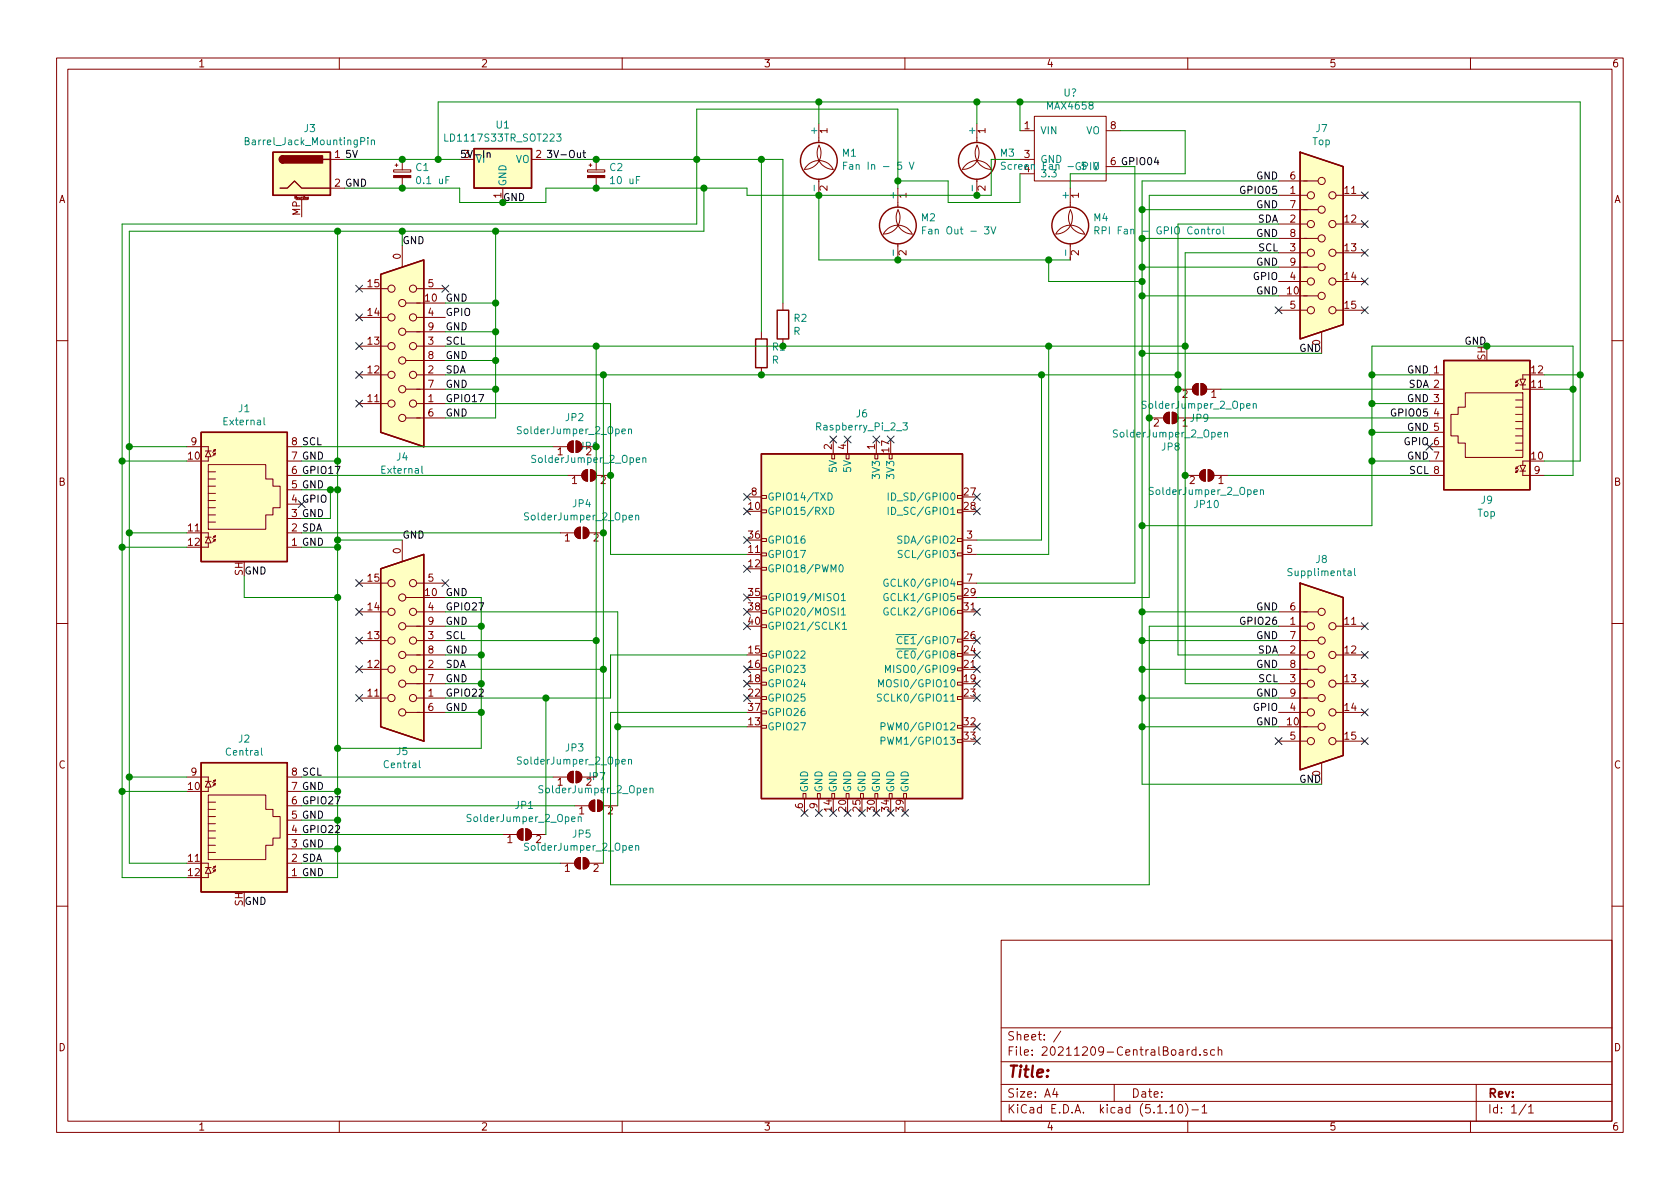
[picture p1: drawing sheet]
<svg xmlns="http://www.w3.org/2000/svg" width="297mm" height="210mm" viewBox="0 0 297 210" stroke-linecap="round" stroke-linejoin="round" font-family="sans-serif">
<g fill="none" stroke="#840000" stroke-width=".18">
<path d="M10 10.3h277v189.9h-277zM12 12.2h273v186.1h-273zM60 10.3v1.9M110 10.3v1.9M160 10.3v1.9M210 10.3v1.9M260 10.3v1.9M52.3 35.3h2.1M53.3 35.3v3M54.5 35.1l-.2-.1 .1-.1h.1v.3h-.1M58.4 28.2h2.6M58.4 33.3h2.6"/>
<path d="M69.6 30h3v.4h-3zM69.8 29.2h.6M70.1 29v.5M71.1 28.2v1.8M71.1 31.4v1.9M81.3 28.2h2.5M88.9 33.3v2.5M94 28.2h2.5M103.9 30h3v.4h-3zM104.1 29.2h.5M104.4 29v.5M105.4 28.2v1.8"/>
<path d="M105.4 31.4v1.9M144.8 25.6a2.86 2.86 0 0 1-2.6 4.3M144.8 21.8v3.4M144.8 31.7v2.8M144.8 25.7a2.9 2.9 0 0 0 2.5 4.3 2.83 2.83 0 0 0-2.5-1.6 2.83 2.83 0 0 0-2.6 1.6M158.7 37.1a2.86 2.86 0 0 1-2.5 4.3M158.7 33.3v3.3M158.8 37.1a2.9 2.9 0 0 0 2.5 4.3 2.83 2.83 0 0 0-2.6-1.6 2.83 2.83 0 0 0-2.5 1.6M172.7 25.6a2.86 2.86 0 0 1-2.5 4.3M172.7 21.8v3.4M172.7 31.7v2.8M172.8 25.7a2.9 2.9 0 0 0 2.5 4.3 2.83 2.83 0 0 0-2.6-1.6 2.83 2.83 0 0 0-2.5 1.6"/>
<path d="M180.3 23.1h2.6M180.3 30.7h2.6M182.9 20.6h12.7v11.4h-12.7zM189.2 37.1a2.86 2.86 0 0 1-2.5 4.3M189.2 33.3v3.3M189.3 37.1a2.9 2.9 0 0 0 2.5 4.3 2.83 2.83 0 0 0-2.6-1.6 2.83 2.83 0 0 0-2.5 1.6M195.6 23.1h2.5M195.6 29.5h2.5M226.1 37.1h6.9M226.1 32h6.9M226.1 34.5h5M226.1 39.6h5"/>
<path d="M236.2 34.5h5.1M236.2 39.6h5.1M63.5 56.1h5.1M63.5 51h5.1M71.1 43.4v3.8M71.8 53.6h6.9M71.8 58.7h6.9M73.7 56.1h5M73.7 51h5M134.6 58.7v1.2M138.4 53.6v1.3M138.4 59.9v1.3"/>
<path d="M158.7 43.1v2.9M189.2 43.1v2.9M226.1 52.3h6.9M226.1 47.2h6.9M226.1 42.2h6.9M226.1 44.7h5M226.1 49.8h5M226.1 54.9h5M233.7 58.7v3.8M236.2 44.7h5.1M236.2 49.8h5.1M236.2 54.9h5.1"/>
<path d="M10 60.2h2M33 79h3.8v.8M36.3 79.8h1M36.8 79.8l.5 1h-1zM37.7 79.6l.4-.1-.5 .5M38.1 79.5l-.1 .4M50.8 79h2.5M63.5 71.4h5.1M63.5 66.3h5.1M63.5 61.2h5.1M71.8 68.8h6.9M71.8 63.7h6.9"/>
<path d="M71.8 73.9h6.9M73.7 71.4h5M73.7 66.3h5M73.7 61.2h5M97.8 79h2.5M100.6 78.3l.4-.3h.3v2a1.03 1.03 0 0 1-.9-.6 1.03 1.03 0 0 1 .2-1.1zM101.9 78a1.02 1.02 0 0 1 1 1 1.02 1.02 0 0 1-1 1zM134.6 65v1.3M147.3 77.7v2.6M149.9 77.7v2.6M154.9 77.7v2.6M203.2 73.9h2.5"/>
<path d="M206 73.2l.4-.3h.4v2a1.03 1.03 0 0 1-1-.6 1.03 1.03 0 0 1 .2-1.1zM207.3 72.9a1.02 1.02 0 0 1 1 1 1.02 1.02 0 0 1-1 1zM208.3 68.8h2.5M208.3 73.9h2.5M211 68.2l.5-.3 .3-.1v2a1.03 1.03 0 0 1-.9-.5 1.03 1.03 0 0 1 .1-1.1zM212.3 67.8a1.02 1.02 0 0 1 1.1 1 1.02 1.02 0 0 1-1.1 1zM213.4 68.8h2.5M252.7 68.8h2.6M252.7 73.9h2.6M252.7 71.4h2.6M252.7 66.3h2.6M252.7 79h2.6"/>
<path d="M252.7 76.4h2.6M259.1 69.5h10.1v11.4h-10.1v-2.5h-1.3v-1.3h-1.3v-3.8h1.3v-1.3h1.3zM268 70.7h1.2M268 72h1.2M268 73.3h1.2M268 74.5h1.2M268 75.8h1.2M268 77.1h1.2M268 78.4h1.2M268 79.6h1.2M268.1 67.3l-.1 .4M268.1 67.9l-.1 .4"/>
<path d="M268.5 67.2l-.5 .5 .4-.1M268.5 67.8l-.5 .5 .4-.1M268.7 67.1h1l-.5 1zM268.7 68.1h1M269.2 68.1v.7h1.3M270.5 66.3h-1.3v.8M285 60.2h2M35.6 94.2h1.2v.8M36.3 95h1M36.8 92.3h1.3M36.8 91.1h1.3M36.8 89.8h1.3"/>
<path d="M36.8 88.5h1.3M36.8 87.2h1.3M36.8 86h1.3M36.8 95l.5 1h-1zM36.8 82.2h10.2v2.5h1.3v1.3h1.2v3.8h-1.2v1.3h-1.3v2.5h-10.2zM36.8 80.8v.7h-1.2M36.8 96v.8h-1.2M36.8 84.7h1.3M36.8 83.4h1.3M37.7 95.5l.4-.1-.5 .5M37.7 94.9l.4-.2-.5 .5M37.7 80.3l.4-.2-.5 .5"/>
<path d="M38.1 95.4l-.1 .4M38.1 94.7l-.1 .4M38.1 80.1l-.1 .4M50.8 84.1h2.5M50.8 94.2h2.5M50.8 81.5h2.5M50.8 96.8h2.5M50.8 91.7h2.5M50.8 89.1h2.5M50.8 86.6h2.5M71.1 95.5v3.8M99.1 94.2h2.5"/>
<path d="M100.3 84.1h2.6M101.8 93.6l.5-.3 .3-.1v2a1.03 1.03 0 0 1-.9-.5 1.03 1.03 0 0 1 .1-1.1zM103.1 83.4l.4-.3h.4v2a1.03 1.03 0 0 1-.9-.6 1.03 1.03 0 0 1 .1-1.1zM103.1 93.2a1.02 1.02 0 0 1 1 1 1.02 1.02 0 0 1-1 1zM104.1 94.2h2.6M104.4 83.1a1.02 1.02 0 0 1 1 1 1.02 1.02 0 0 1-1 1zM105.4 84.1h2.5M132.1 87.9h2.5M134.6 97.8h.9v.5h-.9zM134.6 95.2h.9v.6h-.9zM134.6 90.2h.9v.5h-.9zM134.6 87.6h.9v.5h-.9z"/>
<path d="M147.1 80.3h.5v.8h-.5zM149.6 80.3h.5v.8h-.5zM154.7 80.3h.5v.8h-.5zM157.2 80.3h.5v.8h-.5zM169.3 97.8h.9v.5h-.9zM169.3 95.2h.9v.6h-.9zM169.3 90.2h.9v.5h-.9zM169.3 87.6h.9v.5h-.9zM170.2 95.5h2.5M170.2 98h2.5M209.5 84.1h2.6M212.3 83.4l.5-.3h.3v2a1.03 1.03 0 0 1-.9-.6 1.03 1.03 0 0 1 .1-1.1z"/>
<path d="M213.6 83.1a1.02 1.02 0 0 1 1 1 1.02 1.02 0 0 1-1 1zM214.6 84.1h2.6M252.7 84.1h2.6M252.7 81.5h2.6M268.1 82.5l-.1 .4M268.1 83.2l-.1 .4M268.5 82.4l-.5 .5 .4-.1M268.5 83.1l-.5 .5 .4-.2M268.7 82.3h1l-.5 1zM268.7 83.3h1M269.2 83.3v.8h3.8M270.5 81.5h-1.3v.8"/>
<path d="M10 110.3h2M63.5 103.1h5.1M63.5 118.4h5.1M63.5 113.3h5.1M63.5 108.2h5.1M71.8 105.7h6.9M71.8 110.7h6.9M71.8 115.8h6.9M73.7 103.1h5M73.7 118.4h5M73.7 113.3h5M73.7 108.2h5"/>
<path d="M134.6 118.1h.9v.5h-.9zM134.6 115.6h.9v.5h-.9zM134.6 110.5h.9v.5h-.9zM134.6 107.9h.9v.6h-.9zM134.6 105.4h.9v.5h-.9zM134.6 100.3h.9v.5h-.9zM169.3 118.1h.9v.5h-.9zM169.3 115.6h.9v.5h-.9zM169.3 113h.9v.5h-.9zM169.3 107.9h.9v.6h-.9zM169.3 105.4h.9v.5h-.9zM169.3 102.9h.9v.5h-.9z"/>
<path d="M170.2 103.1h2.5M226.1 110.7h5M226.1 115.8h5M226.1 118.4h6.9M226.1 113.3h6.9M226.1 108.2h6.9M236.2 110.7h5.1M236.2 115.8h5.1M285 110.3h2M33 137.4h3.8v.8M36.3 138.2h1M36.8 138.2l.5 1h-1z"/>
<path d="M36.8 139.2v.7h-1.2M37.7 138.7l.4-.1-.5 .5M37.7 138l.4-.1-.5 .5M38.1 138.6l-.1 .3M38.1 137.9l-.1 .4M50.8 137.4h2.5M50.8 139.9h2.5M63.5 123.4h5.1M71.8 120.9h6.9M71.8 126h6.9M73.7 123.4h5M97.8 137.4h2.5"/>
<path d="M100.6 136.7l.4-.3h.3v2a1.03 1.03 0 0 1-.9-.6 1.03 1.03 0 0 1 .2-1.1zM101.9 136.4a1.02 1.02 0 0 1 1 1 1.02 1.02 0 0 1-1 1zM102.9 137.4h2.5M134.6 128.3h.9v.5h-.9zM134.6 125.7h.9v.5h-.9zM134.6 123.2h.9v.5h-.9zM134.6 120.6h.9v.6h-.9zM169.3 130.8h.9v.5h-.9zM169.3 128.3h.9v.5h-.9zM169.3 123.2h.9v.5h-.9zM169.3 120.6h.9v.6h-.9zM226.1 120.9h5"/>
<path d="M226.1 126h5M226.1 123.4h6.9M226.1 128.5h6.9M226.1 131.1h5M233.7 134.9v3.8M236.2 120.9h5.1M236.2 126h5.1M236.2 131.1h5.1M35.6 152.6h1.2v.8M36.3 153.4h1M36.8 150.7h1.3M36.8 149.5h1.3"/>
<path d="M36.8 148.2h1.3M36.8 146.9h1.3M36.8 145.7h1.3M36.8 144.4h1.3M36.8 153.4l.5 1h-1zM36.8 140.6h10.2v2.5h1.3v1.3h1.2v3.8h-1.2v1.3h-1.3v2.5h-10.2zM36.8 154.4v.8h-1.2M36.8 143.1h1.3M36.8 141.9h1.3M37.7 153.9l.4-.1-.5 .5M37.7 153.3l.4-.1-.5 .5M38.1 153.8l-.1 .4"/>
<path d="M38.1 153.2l-.1 .3M50.8 142.5h2.5M50.8 147.6h2.5M50.8 152.6h2.5M50.8 155.2h2.5M50.8 150.1h2.5M50.8 145h2.5M88.9 147.6h2.5M91.8 146.8l.7-.2v2a1.02 1.02 0 0 1-1-.7 1.02 1.02 0 0 1 .3-1.1zM93 146.6a1.02 1.02 0 0 1 1 1 1.02 1.02 0 0 1-1 1zM94 147.6h2.5M99.1 152.6h2.5"/>
<path d="M101.6 142.5h2.5M101.8 152l.5-.3 .3-.1v2.1a1.03 1.03 0 0 1-.9-.6 1.03 1.03 0 0 1 .1-1.1zM103.1 151.6a1.02 1.02 0 0 1 1 1 1.02 1.02 0 0 1-1 1.1zM104.1 152.6h2.6M104.4 141.8l.4-.3h.4v2a1.03 1.03 0 0 1-1-.6 1.03 1.03 0 0 1 .2-1.1zM105.7 141.5a1.02 1.02 0 0 1 1 1 1.02 1.02 0 0 1-1 1zM106.7 142.5h2.5M142 140.3h.5v.9h-.5zM142.2 141.2v2.6M144.5 140.3h.5v.9h-.5zM144.8 141.2v2.6M147.1 140.3h.5v.9h-.5z"/>
<path d="M149.6 140.3h.5v.9h-.5zM152.1 140.3h.6v.9h-.6zM154.7 140.3h.5v.9h-.5zM157.2 140.3h.5v.9h-.5zM159.8 140.3h.5v.9h-.5zM10 160.2h2M177 166.3h108v32h-108zM285 160.2h2M60 198.3v1.9M110 198.3v1.9M160 198.3v1.9M177 194.8h108"/>
<path d="M177 191.8h108M177 187.8h108M177 181.8h108M186.5 192.5l-.4 1h1M186.8 193v1M187.6 182.3l-1.3 2M197 191.8v3M206.8 195.8l.5-.5v1.5M206.8 196.8h.9M208.5 195.4l.1-.1a.8 .8 0 0 1 .5 .8 .8 .8 0 0 1-.5 .7 1 1 0 0 1-.1-1.4zM209.6 195.1a1.71 1.71 0 0 1 0 2.3M209.9 185.6v1"/>
<path d="M210 198.3v1.9M210.3 185.6l-.3 .1-.1 .2M210.7 196.3h1.2M211.5 185.7l-.5-.1-.3 .3 .1 .6 .2 .1 .5-.1M211.5 185.1v1.5M212.2 186.5v.1M212.5 195.8l.5-.5v1.5M212.5 196.8h.9M213.4 185.7l-.4-.1-.2 .2 .1 .2 .5 .2v.3h-.6M214.8 185.7l-.5-.1-.3 .3 .1 .6 .2 .1 .5-.1M215.4 185.7l.2-.1 .4 .1v.9M215.4 185.1v1.5"/>
<path d="M260 198.3v1.9M261 191.8v6.5M269.8 195.2l-1.2 2M270.3 195.8l.4-.5v1.5M270.3 196.8h.8"/>
<circle cx="231.8" cy="34.5" r=".63"/>
<circle cx="231.8" cy="39.6" r=".63"/>
<circle cx="233.7" cy="32" r=".63"/>
<circle cx="233.7" cy="37.1" r=".63"/>
<circle cx="235.6" cy="34.5" r=".63"/>
<circle cx="235.6" cy="39.6" r=".63"/>
<circle cx="69.2" cy="51" r=".63"/>
<circle cx="69.2" cy="56.1" r=".63"/>
<circle cx="71.1" cy="53.6" r=".63"/>
<circle cx="71.1" cy="58.7" r=".63"/>
<circle cx="73" cy="51" r=".63"/>
<circle cx="73" cy="56.1" r=".63"/>
<circle cx="231.8" cy="44.7" r=".63"/>
<circle cx="231.8" cy="49.8" r=".63"/>
<circle cx="231.8" cy="54.9" r=".63"/>
<circle cx="233.7" cy="47.2" r=".63"/>
<circle cx="233.7" cy="42.2" r=".63"/>
<circle cx="233.7" cy="52.3" r=".63"/>
<circle cx="235.6" cy="54.9" r=".63"/>
<circle cx="235.6" cy="49.8" r=".63"/>
<circle cx="235.6" cy="44.7" r=".63"/>
<circle cx="69.2" cy="61.2" r=".63"/>
<circle cx="69.2" cy="71.4" r=".63"/>
<circle cx="69.2" cy="66.3" r=".63"/>
<circle cx="71.1" cy="63.7" r=".63"/>
<circle cx="71.1" cy="73.9" r=".63"/>
<circle cx="71.1" cy="68.8" r=".63"/>
<circle cx="73" cy="61.2" r=".63"/>
<circle cx="73" cy="71.4" r=".63"/>
<circle cx="73" cy="66.3" r=".63"/>
<circle cx="69.2" cy="118.4" r=".63"/>
<circle cx="69.2" cy="113.3" r=".63"/>
<circle cx="69.2" cy="103.1" r=".63"/>
<circle cx="69.2" cy="108.2" r=".63"/>
<circle cx="71.1" cy="110.7" r=".63"/>
<circle cx="71.1" cy="115.8" r=".63"/>
<circle cx="71.1" cy="105.7" r=".63"/>
<circle cx="73" cy="113.3" r=".63"/>
<circle cx="73" cy="108.2" r=".63"/>
<circle cx="73" cy="103.1" r=".63"/>
<circle cx="73" cy="118.4" r=".63"/>
<circle cx="231.8" cy="110.7" r=".63"/>
<circle cx="231.8" cy="115.8" r=".63"/>
<circle cx="233.7" cy="113.3" r=".63"/>
<circle cx="233.7" cy="118.4" r=".63"/>
<circle cx="233.7" cy="108.2" r=".63"/>
<circle cx="235.6" cy="110.7" r=".63"/>
<circle cx="235.6" cy="115.8" r=".63"/>
<circle cx="69.2" cy="123.4" r=".63"/>
<circle cx="71.1" cy="120.9" r=".63"/>
<circle cx="71.1" cy="126" r=".63"/>
<circle cx="73" cy="123.4" r=".63"/>
<circle cx="231.8" cy="126" r=".63"/>
<circle cx="231.8" cy="120.9" r=".63"/>
<circle cx="231.8" cy="131.1" r=".63"/>
<circle cx="233.7" cy="123.4" r=".63"/>
<circle cx="233.7" cy="128.5" r=".63"/>
<circle cx="235.6" cy="126" r=".63"/>
<circle cx="235.6" cy="120.9" r=".63"/>
<circle cx="235.6" cy="131.1" r=".63"/>
</g>
<g fill="#ffffc2" stroke="#ffffc2" stroke-width=".18">
<path d="M67.3 48.5l7.6-2.5v33l-7.6-2.6z"/>
<path d="M134.6 80.3h35.6v60.9h-35.6z"/>
<path d="M255.3 63.7h15.2v22.9h-15.2z"/>
<path d="M67.3 100.6l7.6-2.6v33.1l-7.6-2.6z"/>
<path d="M229.9 103.1l7.6 2.6v27.9l-7.6 2.5z"/>
<path d="M229.9 26.9l7.6 2.6v27.9l-7.6 2.5z"/>
<path d="M83.8 26.3h10.2v7h-10.2z"/>
<path d="M35.6 76.4h15.2v22.9h-15.2z"/>
<path d="M35.6 134.9h15.2v22.8h-15.2z"/>
<path d="M48.3 26.9h10.1v7.6h-10.1z"/>
</g>
<g fill="none" stroke="#840000" stroke-width=".25">
<path d="M48.3 26.9h10.1v7.6h-10.1zM49.5 33.3h1.3l1.3-1.3 1.2 1.3h5.1M50 27.6a.63 .63 0 0 0-.6 .6 .63 .63 0 0 0 .6 .6M57.1 28.2h1.3M83.8 26.3h10.2v7h-10.2zM229.9 26.9l7.6 2.6v27.9l-7.6 2.5zM67.3 48.5l7.6-2.5v33l-7.6-2.6zM133.6 59.9h2v5.1h-2zM137.4 54.9h2v5h-2zM35.6 76.4h15.2v22.9h-15.2zM255.3 63.7h15.2v22.9h-15.2zM134.6 80.3h35.6v60.9h-35.6z"/>
<path d="M67.3 100.6l7.6-2.6v33.1l-7.6-2.6zM229.9 103.1l7.6 2.6v27.9l-7.6 2.5zM35.6 134.9h15.2v22.8h-15.2z"/>
<circle cx="144.8" cy="28.4" r="3.3"/>
<circle cx="158.7" cy="39.9" r="3.3"/>
<circle cx="172.7" cy="28.4" r="3.3"/>
<circle cx="189.2" cy="39.9" r="3.3"/>
</g>
<g fill="none" stroke="#008484" stroke-width=".18">
<path d="M43.4 24.9h.5l.1-.2-.1-.2-.5-.2v1.3h.4l.2-.1 .1-.3-.3-.3M65 24.3v.2M65 24.8v.8M65.7 24.9l.1-.1h.3l.1 .8M65.7 24.8v.8M78.6 23.7v1.3h.6M98.4 23.7h.8l-.4 .5 .3 .1v.5l-.1 .2-.6-.2M149.1 29.3h.5M149.8 28.7h-.7v1.2M160.8 28.7l.4 1.2 .4-1.2M177.7 28.7h-.4l-.2 .1v.4l.5 .2 .1 .3-.2 .2h-.5M163.1 40.7h.5"/>
<path d="M163.7 40.1h-.6v1.3M175.2 40.1l.4 1.3 .5-1.3M193.6 40.8l.6-.1 .1-.5-.2-.1h-.5v1.3M193.9 40.8l.4 .6M214.7 40.5l-.2 .1-.1 .2M215.2 40.6l.3-.1 .2 .2-.1 .6-.3 .1-.2-.3zM216.3 40.1v1.1l.2 .2M46.7 73.9v1l.2 .2M111.1 76l.2-.1h.3l.1 .8M111.1 75.9v.8M159.6 74.8h.8l-.4 .5 .4 .1v.5l-.2 .1-.6-.1M216.5 76.6l.2-.2 .3 .1v.8"/>
<path d="M216.5 76.4v.9M221.6 71.5l.2-.1h.3v.8M221.6 71.4v.8M74.6 82.4v1.1l.2 .2M112.4 91.2l.2-.1 .3 .1v.7M112.4 91.1v.8M113.7 81.1l.1-.2 .3 .1 .1 .8M113.7 80.9v.9M146.4 87.2a.64 .64 0 0 1 .7 .6 .64 .64 0 0 1-.7 .6zM146.7 89.7a.64 .64 0 0 1 .7 .6 .64 .64 0 0 1-.7 .7zM148.5 100l.1-.1a.67 .67 0 0 1 .5 .6 .67 .67 0 0 1-.5 .6l-.3-.4zM157 87.2v1.2"/>
<path d="M157 89.7v1.3M159.5 94.9l-.5-.1-.3 .2 .2 .3 .5 .3v.3l-.2 .2-.5-.1M159.5 97.4l-.5-.1-.1 .2v.3l.5 .3 .1 .3-.2 .2-.5-.1M222.9 86.7l.1-.1 .3 .1 .1 .7M222.9 86.6v.8M147.9 110.6l.6 .7M148.5 110l-.8 .8M148.8 105.3l.3-.4v1.3M148.8 107.8l.3-.3v1.3M148.8 106.2h.7M148.8 108.8h.7M148.9 110.4l.4-.4v1.3"/>
<path d="M148.9 111.3h.8M156.6 118.9v-1.3l.4 1 .4-1v1.3M157 105a.59 .59 0 0 0-.7 .6 .59 .59 0 0 0 .7 .6v-.5h-.2M157 107.6a.59 .59 0 0 0-.7 .5 .59 .59 0 0 0 .7 .6v-.5h-.2M157 102.5a.59 .59 0 0 0-.7 .6 .59 .59 0 0 0 .7 .5v-.5h-.2M158.4 114.8h1.3M158.4 112.2h1.3M159.5 115.2a.6 .6 0 0 0-.9 .4 .6 .6 0 0 0 .6 .8l.3-.1M159.5 112.7a.6 .6 0 0 0-.9 .4 .6 .6 0 0 0 .6 .7l.3-.1M238.4 101h.4l.1 .8M238.9 101.3h-.4l-.2 .2 .1 .2h.5M239.5 100.5v1.1l.2 .2"/>
<path d="M46.2 132.3v1.1l.2 .1M74.1 134.5v1.1l.2 .2M111.1 134.4l.2-.1h.3l.1 .8M111.1 134.3v.8M114.9 139.5l.2-.1h.3l.1 .8M114.9 139.4v.8M155.3 121.5v-1.3l.5 .9 .4-.9v1.3M155.8 128.5l.6-.1v-.5l-.1-.1h-.5v1.3M155.8 131l.6-.1v-.4l-.1-.2h-.5v1.3M155.8 122.8l-.5-.1-.1 .2v.4l.6 .2v.3l-.2 .2-.5-.1M102.2 144.6l.2-.2 .3 .1 .1 .8M102.2 144.4v.9"/>
<path d="M112.4 149.7l.2-.2 .3 .1v.8M112.4 149.5v.9"/>
</g>
<g fill="#840000" stroke="#840000" stroke-width=".18">
<path d="M103.1 83.4l.4-.3h.4v2a1.03 1.03 0 0 1-.9-.6 1.03 1.03 0 0 1 .1-1.1z"/>
<path d="M104.4 83.1a1.02 1.02 0 0 1 1 1 1.02 1.02 0 0 1-1 1z"/>
<path d="M100.6 78.3l.4-.3h.3v2a1.03 1.03 0 0 1-.9-.6 1.03 1.03 0 0 1 .2-1.1z"/>
<path d="M101.9 78a1.02 1.02 0 0 1 1 1 1.02 1.02 0 0 1-1 1z"/>
<path d="M104.4 141.8l.4-.3h.4v2a1.03 1.03 0 0 1-1-.6 1.03 1.03 0 0 1 .2-1.1z"/>
<path d="M105.7 141.5a1.02 1.02 0 0 1 1 1 1.02 1.02 0 0 1-1 1z"/>
<path d="M91.8 146.8l.7-.2v2a1.02 1.02 0 0 1-1-.7 1.02 1.02 0 0 1 .3-1.1z"/>
<path d="M93 146.6a1.02 1.02 0 0 1 1 1 1.02 1.02 0 0 1-1 1z"/>
<path d="M101.8 93.6l.5-.3 .3-.1v2a1.03 1.03 0 0 1-.9-.5 1.03 1.03 0 0 1 .1-1.1z"/>
<path d="M103.1 93.2a1.02 1.02 0 0 1 1 1 1.02 1.02 0 0 1-1 1z"/>
<path d="M100.6 136.7l.4-.3h.3v2a1.03 1.03 0 0 1-.9-.6 1.03 1.03 0 0 1 .2-1.1z"/>
<path d="M101.9 136.4a1.02 1.02 0 0 1 1 1 1.02 1.02 0 0 1-1 1z"/>
<path d="M207.3 72.9a1.02 1.02 0 0 1 1 1 1.02 1.02 0 0 1-1 1z"/>
<path d="M206 73.2l.4-.3h.4v2a1.03 1.03 0 0 1-1-.6 1.03 1.03 0 0 1 .2-1.1z"/>
<path d="M101.8 152l.5-.3 .3-.1v2.1a1.03 1.03 0 0 1-.9-.6 1.03 1.03 0 0 1 .1-1.1z"/>
<path d="M103.1 151.6a1.02 1.02 0 0 1 1 1 1.02 1.02 0 0 1-1 1.1z"/>
<path d="M213.6 83.1a1.02 1.02 0 0 1 1 1 1.02 1.02 0 0 1-1 1z"/>
<path d="M212.3 83.4l.5-.3h.3v2a1.03 1.03 0 0 1-.9-.6 1.03 1.03 0 0 1 .1-1.1z"/>
<path d="M212.3 67.8a1.02 1.02 0 0 1 1.1 1 1.02 1.02 0 0 1-1.1 1z"/>
<path d="M211 68.2l.5-.3 .3-.1v2a1.03 1.03 0 0 1-.9-.5 1.03 1.03 0 0 1 .1-1.1z"/>
<path d="M103.9 31h3v.4h-3z"/>
<path d="M69.6 31h3v.4h-3z"/>
</g>
<g fill="#840000" stroke="#840000" stroke-width=".25">
<path d="M49.6 27.7l.4-.1v1.2a.64 .64 0 0 1-.6-.4 .64 .64 0 0 1 .2-.7z"/>
<path d="M50 27.6h7v1.2h-7z"/>
</g>
<g fill="none" stroke="#008400" stroke-width=".18">
<path d="M144.8 18v3.8M172.7 18v3.8M180.3 18v5.1M61 28.2h20.3M77.5 28.2v-10.2h201.9v63.5h-6.4M96.5 28.2h41.9v25.4M124.5 33.3v7.6h-101.6v111.7h10.1M134.6 28.2v30.5M144.8 34.5v11.5h44.4M158.7 33.3v-14h-35.5v20.3h-101.6v115.6h11.4M180.3 30.7v5.1h-12.7v-3.8h-8.9M180.3 28.2h-5v6.3h-43.2v-1.2h-35.6v2.5h-15.2v-2.5h-20.3"/>
<path d="M198.1 23.1h11.4v7.6h-20.3v2.6M200.7 29.5v73.6h-28M201.9 37.1h24.2M226.1 34.5h-22.9v71.2h-30.5M226.1 39.6h-17.8v76.2h17.8M226.1 32h-24.2v106.7h31.8M59.7 40.9v114.3h-6.4M71.1 40.9v2.5M78.7 58.7h8.9M78.7 53.6h8.9M87.6 40.9v33h-8.9M185.4 46v3.8h16.5"/>
<path d="M201.9 52.3h24.2M201.9 47.2h24.2M201.9 42.2h24.2M226.1 44.7h-16.6v76.2h16.6M22.9 79h10.1M53.3 79h44.5M78.7 68.8h8.9M78.7 63.7h8.9M78.7 61.2h130.8M78.7 66.3h129.6M78.7 71.4h29.2v26.6h24.2M105.4 61.2v76.2"/>
<path d="M106.7 66.3v86.3M184.1 66.3v29.2h-11.4M185.4 61.2v36.8h-12.7M201.9 62.5h31.8M210.8 73.9h41.9M215.9 68.8h36.8M242.6 66.3h10.1M242.6 71.4h10.1M242.6 76.4h10.1M273 68.8h5.1M273 66.3h6.4M21.6 81.5h11.4"/>
<path d="M21.6 96.8h11.4M22.9 94.2h10.1M53.3 81.5h6.4M53.3 96.8h6.4M53.3 86.6h6.4M53.3 84.1h47M53.3 94.2h45.8M58.4 86.6v5.1h-5.1M59.7 95.5h11.4M217.2 84.1h35.5M242.6 81.5h10.1M273 84.1h5.1v-22.9h-35.5v31.8h-40.7"/>
<path d="M43.2 101.8v3.9h16.5M78.7 105.7h6.4v26.6h-25.4M78.7 110.7h6.4M78.7 115.8h6.4M78.7 118.4h28M78.7 113.3h26.7M78.7 108.2h30.5v34.3M132.1 115.8h-24.2v7.6h-29.2M201.9 118.4h24.2M201.9 113.3h24.2M201.9 108.2h24.2M226.1 110.7h-22.9v45.8h-95.3v-30.5h24.2"/>
<path d="M21.6 139.9h11.4M22.9 137.4h10.1M53.3 139.9h6.4M53.3 137.4h44.5M78.7 120.9h6.4M78.7 126h6.4M96.5 123.4v24.2M109.2 128.5h22.9M201.9 128.5h24.2M201.9 123.4h24.2M53.3 150.1h6.4M53.3 145h6.4"/>
<path d="M53.3 147.6h35.6M53.3 142.5h48.3M53.3 152.6h45.8"/>
</g>
<path d="M85.5 26.6v1.3M86.1 27.1l.2-.1 .3 .1 .1 .8M103 27h.5M103.2 26.6v1.1l.3 .2" fill="none" stroke="#000" stroke-width=".18"/>
<g fill="#008400" stroke="#008400" stroke-width=".25">
<circle cx="208.3" cy="66.3" r=".51"/>
<circle cx="184.2" cy="66.3" r=".51"/>
<circle cx="108" cy="84.1" r=".51"/>
<circle cx="158.8" cy="32" r=".51"/>
<circle cx="109.2" cy="128.5" r=".51"/>
<circle cx="134.6" cy="28.2" r=".51"/>
<circle cx="172.7" cy="34.5" r=".51"/>
<circle cx="96.5" cy="123.4" r=".51"/>
<circle cx="185.4" cy="61.2" r=".51"/>
<circle cx="203.2" cy="73.9" r=".51"/>
<circle cx="180.3" cy="18" r=".51"/>
<circle cx="21.6" cy="81.5" r=".51"/>
<circle cx="59.7" cy="105.7" r=".51"/>
<circle cx="22.9" cy="137.4" r=".51"/>
<circle cx="59.7" cy="139.9" r=".51"/>
<circle cx="59.7" cy="145" r=".51"/>
<circle cx="22.9" cy="94.2" r=".51"/>
<circle cx="59.7" cy="150.1" r=".51"/>
<circle cx="22.9" cy="79" r=".51"/>
<circle cx="59.7" cy="132.3" r=".51"/>
<circle cx="124.5" cy="33.3" r=".51"/>
<circle cx="85.1" cy="126" r=".51"/>
<circle cx="85.1" cy="120.9" r=".51"/>
<circle cx="71.1" cy="40.9" r=".51"/>
<circle cx="85.1" cy="115.8" r=".51"/>
<circle cx="85.1" cy="110.7" r=".51"/>
<circle cx="123.2" cy="28.2" r=".51"/>
<circle cx="185.4" cy="46" r=".51"/>
<circle cx="201.9" cy="37.1" r=".51"/>
<circle cx="158.8" cy="46" r=".51"/>
<circle cx="21.6" cy="139.9" r=".51"/>
<circle cx="201.9" cy="47.2" r=".51"/>
<circle cx="144.8" cy="18" r=".51"/>
<circle cx="201.9" cy="49.8" r=".51"/>
<circle cx="87.6" cy="68.8" r=".51"/>
<circle cx="105.4" cy="61.2" r=".51"/>
<circle cx="209.6" cy="61.2" r=".51"/>
<circle cx="106.7" cy="66.3" r=".51"/>
<circle cx="134.6" cy="66.3" r=".51"/>
<circle cx="209.6" cy="84.1" r=".51"/>
<circle cx="208.3" cy="68.8" r=".51"/>
<circle cx="87.6" cy="40.9" r=".51"/>
<circle cx="87.6" cy="53.6" r=".51"/>
<circle cx="87.6" cy="58.7" r=".51"/>
<circle cx="87.6" cy="63.7" r=".51"/>
<circle cx="201.9" cy="42.2" r=".51"/>
<circle cx="106.7" cy="94.2" r=".51"/>
<circle cx="59.7" cy="40.9" r=".51"/>
<circle cx="59.7" cy="81.5" r=".51"/>
<circle cx="105.4" cy="113.3" r=".51"/>
<circle cx="58.4" cy="86.6" r=".51"/>
<circle cx="59.7" cy="86.6" r=".51"/>
<circle cx="106.7" cy="118.4" r=".51"/>
<circle cx="59.7" cy="96.8" r=".51"/>
<circle cx="59.7" cy="95.5" r=".51"/>
<circle cx="21.6" cy="96.8" r=".51"/>
<circle cx="144.8" cy="34.5" r=".51"/>
<circle cx="201.9" cy="52.3" r=".51"/>
<circle cx="105.4" cy="33.3" r=".51"/>
<circle cx="201.9" cy="62.5" r=".51"/>
<circle cx="172.7" cy="18" r=".51"/>
<circle cx="105.4" cy="28.2" r=".51"/>
<circle cx="201.9" cy="108.2" r=".51"/>
<circle cx="201.9" cy="113.3" r=".51"/>
<circle cx="201.9" cy="118.4" r=".51"/>
<circle cx="201.9" cy="123.4" r=".51"/>
<circle cx="77.5" cy="28.2" r=".51"/>
<circle cx="201.9" cy="128.5" r=".51"/>
<circle cx="201.9" cy="93" r=".51"/>
<circle cx="88.9" cy="35.8" r=".51"/>
<circle cx="279.4" cy="66.3" r=".51"/>
<circle cx="278.1" cy="68.8" r=".51"/>
<circle cx="262.9" cy="61.2" r=".51"/>
<circle cx="71.1" cy="28.2" r=".51"/>
<circle cx="242.6" cy="81.5" r=".51"/>
<circle cx="242.6" cy="76.4" r=".51"/>
<circle cx="71.1" cy="33.3" r=".51"/>
<circle cx="242.6" cy="71.4" r=".51"/>
<circle cx="242.6" cy="66.3" r=".51"/>
</g>
<g fill="none" stroke="#000084" stroke-width=".18">
<path d="M240.7 33.9l1.2 1.2M240.7 39l1.2 1.2M241.9 33.9l-1.2 1.2M241.9 39l-1.2 1.2M62.9 55.5l1.2 1.2M62.9 50.4l1.2 1.3M64.1 55.5l-1.2 1.2M64.1 50.4l-1.2 1.3M78.1 50.4l1.2 1.3M79.3 50.4l-1.2 1.3M225.5 54.2l1.2 1.3M226.7 54.2l-1.2 1.3"/>
<path d="M240.7 49.2l1.2 1.2M240.7 54.2l1.2 1.3M240.7 44.1l1.2 1.2M241.9 54.2l-1.2 1.3M241.9 49.2l-1.2 1.2M241.9 44.1l-1.2 1.2M62.9 70.8l1.2 1.2M62.9 65.7l1.2 1.2M62.9 60.6l1.2 1.2M64.1 70.8l-1.2 1.2M64.1 65.7l-1.2 1.2M64.1 60.6l-1.2 1.2"/>
<path d="M146.7 77.1l1.2 1.2M147.9 77.1l-1.2 1.2M149.3 77.1l1.2 1.2M150.5 77.1l-1.2 1.2M154.3 77.1l1.2 1.2M155.5 77.1l-1.2 1.2M156.9 77.1l1.2 1.2M158.1 77.1l-1.2 1.2M252.1 78.4l1.2 1.2M253.3 78.4l-1.2 1.2M52.7 88.5l1.2 1.3M53.9 88.5l-1.2 1.3"/>
<path d="M131.5 100l1.2 1.2M131.5 94.9l1.2 1.2M131.5 89.8l1.2 1.2M131.5 87.3l1.2 1.2M132.7 100l-1.2 1.2M132.7 94.9l-1.2 1.2M132.7 89.8l-1.2 1.2M132.7 87.3l-1.2 1.2M172.1 89.8l1.2 1.2M172.1 87.3l1.2 1.2M173.3 89.8l-1.2 1.2M173.3 87.3l-1.2 1.2"/>
<path d="M62.9 112.7l1.2 1.2M62.9 107.6l1.2 1.2M62.9 102.5l1.2 1.2M62.9 117.7l1.2 1.3M64.1 112.7l-1.2 1.2M64.1 107.6l-1.2 1.2M64.1 102.5l-1.2 1.2M64.1 117.7l-1.2 1.3M78.1 102.5l1.2 1.2M79.3 102.5l-1.2 1.2M131.5 117.7l1.2 1.3M131.5 110.1l1.2 1.2"/>
<path d="M131.5 107.6l1.2 1.2M131.5 105l1.2 1.3M132.7 117.7l-1.2 1.3M132.7 110.1l-1.2 1.2M132.7 107.6l-1.2 1.2M132.7 105l-1.2 1.3M172.1 117.7l1.2 1.3M172.1 115.2l1.2 1.2M172.1 112.7l1.2 1.2M172.1 107.6l1.2 1.2M173.3 117.7l-1.2 1.3M173.3 115.2l-1.2 1.2"/>
<path d="M173.3 112.7l-1.2 1.2M173.3 107.6l-1.2 1.2M240.7 110.1l1.2 1.2M240.7 115.2l1.2 1.2M241.9 110.1l-1.2 1.2M241.9 115.2l-1.2 1.2M62.9 122.8l1.2 1.2M64.1 122.8l-1.2 1.2M131.5 120.3l1.2 1.2M131.5 122.8l1.2 1.2M132.7 120.3l-1.2 1.2M132.7 122.8l-1.2 1.2"/>
<path d="M172.1 130.4l1.2 1.3M172.1 127.9l1.2 1.2M172.1 122.8l1.2 1.2M172.1 120.3l1.2 1.2M173.3 130.4l-1.2 1.3M173.3 127.9l-1.2 1.2M173.3 122.8l-1.2 1.2M173.3 120.3l-1.2 1.2M225.5 130.4l1.2 1.3M226.7 130.4l-1.2 1.3M240.7 120.3l1.2 1.2M240.7 130.4l1.2 1.3"/>
<path d="M240.7 125.4l1.2 1.2M241.9 120.3l-1.2 1.2M241.9 130.4l-1.2 1.3M241.9 125.4l-1.2 1.2M141.6 143.1l1.2 1.3M142.8 143.1l-1.2 1.3M144.2 143.1l1.2 1.3M145.4 143.1l-1.2 1.3M146.7 143.1l1.2 1.3M147.9 143.1l-1.2 1.3M149.3 143.1l1.2 1.3M150.5 143.1l-1.2 1.3"/>
<path d="M151.8 143.1l1.2 1.3M153 143.1l-1.2 1.3M154.3 143.1l1.2 1.3M155.5 143.1l-1.2 1.3M156.9 143.1l1.2 1.3M158.1 143.1l-1.2 1.3M159.4 143.1l1.2 1.3M160.6 143.1l-1.2 1.3"/>
</g>
<text font-size="2.8" fill="#840000" x="178" y="190.5">Title:</text>
<g font-size="2.1" fill="#840000">
<text x="178" y="184">Sheet: /</text>
<text x="178" y="186.7">File: 20211209-CentralBoard.sch</text>
<text x="178" y="196.9">KiCad E.D.A. kicad (5.1.10)-1</text>
<text x="178" y="194.1">Size: A4</text>
<text x="200" y="194.1">Date:</text>
<text x="263" y="194.1">Rev:</text>
<text x="263" y="196.9">Id: 1/1</text>
</g>
<g font-size="1.8" fill="#840000">
<text x="35" y="11.9">1</text>
<text x="85" y="11.9">2</text>
<text x="135" y="11.9">3</text>
<text x="185" y="11.9">4</text>
<text x="235" y="11.9">5</text>
<text x="285" y="11.9">6</text>
<text x="146.3" y="23.6" transform="rotate(-90 146.3 23.6)">1</text>
<text x="174.2" y="23.6" transform="rotate(-90 174.2 23.6)">1</text>
<text x="181.1" y="22.9">1</text>
<text x="196.4" y="22.9">8</text>
<text x="59.2" y="27.9">1</text>
<text x="94.8" y="27.9">2</text>
<text x="181.1" y="27.9">3</text>
<text x="10.4" y="35.9">A</text>
<text x="88.6" y="35" transform="rotate(-90 88.6 35)">1</text>
<text x="146.3" y="33.8" transform="rotate(-90 146.3 33.8)">2</text>
<text x="160.3" y="35" transform="rotate(-90 160.3 35)">1</text>
<text x="174.2" y="33.8" transform="rotate(-90 174.2 33.8)">2</text>
<text x="190.8" y="35" transform="rotate(-90 190.8 35)">1</text>
<text x="228.1" y="34.3">1</text>
<text x="228.1" y="31.7">6</text>
<text x="237.8" y="34.3">11</text>
<text x="285.4" y="35.9">A</text>
<text x="53.1" y="38.1" transform="rotate(-90 53.1 38.1)">MP</text>
<text x="228.1" y="39.4">2</text>
<text x="228.1" y="36.8">7</text>
<text x="228.1" y="41.9">8</text>
<text x="237.8" y="39.4">12</text>
<text x="70.9" y="45.8" transform="rotate(-90 70.9 45.8)">0</text>
<text x="160.3" y="45.2" transform="rotate(-90 160.3 45.2)">2</text>
<text x="190.8" y="45.2" transform="rotate(-90 190.8 45.2)">2</text>
<text x="228.1" y="44.4">3</text>
<text x="228.1" y="47">9</text>
<text x="237.8" y="44.4">13</text>
<text x="65.1" y="50.8">15</text>
<text x="75.2" y="53.3">10</text>
<text x="75.7" y="50.8">5</text>
<text x="227.6" y="52.1">10</text>
<text x="228.1" y="49.5">4</text>
<text x="237.8" y="49.5">14</text>
<text x="65.1" y="55.9">14</text>
<text x="75.7" y="55.9">4</text>
<text x="75.7" y="58.4">9</text>
<text x="228.1" y="54.6">5</text>
<text x="237.8" y="54.6">15</text>
<text x="65.1" y="61">13</text>
<text x="75.7" y="61">3</text>
<text x="75.7" y="63.5">8</text>
<text x="233.4" y="61.1" transform="rotate(-90 233.4 61.1)">0</text>
<text x="262.6" y="63.7" transform="rotate(-90 262.6 63.7)">SH</text>
<text x="65.1" y="71.1">11</text>
<text x="65.1" y="66">12</text>
<text x="75.7" y="71.1">1</text>
<text x="75.7" y="66">2</text>
<text x="75.7" y="68.6">7</text>
<text x="209.1" y="70.4">2</text>
<text x="214.1" y="70.4">1</text>
<text x="270.8" y="68.6">11</text>
<text x="270.8" y="66">12</text>
<text x="75.7" y="73.7">6</text>
<text x="204" y="75.4">2</text>
<text x="209.1" y="75.4">1</text>
<text x="253.5" y="73.7">4</text>
<text x="33.3" y="81.3">10</text>
<text x="33.8" y="78.7">9</text>
<text x="98.6" y="80.5">1</text>
<text x="103.7" y="80.5">2</text>
<text x="147.1" y="79.5" transform="rotate(-90 147.1 79.5)">2</text>
<text x="149.6" y="79.5" transform="rotate(-90 149.6 79.5)">4</text>
<text x="154.7" y="79.5" transform="rotate(-90 154.7 79.5)">1</text>
<text x="157.2" y="80" transform="rotate(-90 157.2 80)">17</text>
<text x="270.8" y="81.3">10</text>
<text x="271.3" y="83.8">9</text>
<text x="10.4" y="85.9">B</text>
<text x="101.1" y="85.6">1</text>
<text x="106.2" y="85.6">2</text>
<text x="132.9" y="87.6">8</text>
<text x="170.5" y="87.6">27</text>
<text x="210.3" y="85.6">2</text>
<text x="215.4" y="85.6">1</text>
<text x="285.4" y="85.9">B</text>
<text x="33.3" y="94">11</text>
<text x="99.8" y="95.8">1</text>
<text x="104.9" y="95.8">2</text>
<text x="132.4" y="90.2">10</text>
<text x="132.4" y="95.2">36</text>
<text x="170.5" y="90.2">28</text>
<text x="171" y="95.2">3</text>
<text x="33.3" y="96.5">12</text>
<text x="42.9" y="101.8" transform="rotate(-90 42.9 101.8)">SH</text>
<text x="70.9" y="97.9" transform="rotate(-90 70.9 97.9)">0</text>
<text x="132.4" y="97.8">11</text>
<text x="132.4" y="100.3">12</text>
<text x="171" y="97.8">5</text>
<text x="65.1" y="107.9">14</text>
<text x="65.1" y="102.9">15</text>
<text x="75.2" y="105.4">10</text>
<text x="75.7" y="107.9">4</text>
<text x="75.7" y="102.9">5</text>
<text x="132.4" y="105.4">35</text>
<text x="132.4" y="107.9">38</text>
<text x="170.5" y="105.4">29</text>
<text x="170.5" y="107.9">31</text>
<text x="171" y="102.9">7</text>
<text x="228.1" y="107.9">6</text>
<text x="65.1" y="113">13</text>
<text x="75.7" y="113">3</text>
<text x="75.7" y="110.5">9</text>
<text x="132.4" y="110.5">40</text>
<text x="170.5" y="113">26</text>
<text x="228.1" y="110.5">1</text>
<text x="228.1" y="113">7</text>
<text x="237.8" y="110.5">11</text>
<text x="65.1" y="118.1">12</text>
<text x="75.7" y="118.1">2</text>
<text x="75.7" y="115.6">8</text>
<text x="132.4" y="115.6">15</text>
<text x="132.4" y="118.1">16</text>
<text x="170.5" y="118.1">21</text>
<text x="170.5" y="115.6">24</text>
<text x="228.1" y="115.6">2</text>
<text x="228.1" y="118.1">8</text>
<text x="237.8" y="115.6">12</text>
<text x="65.1" y="123.2">11</text>
<text x="75.7" y="123.2">1</text>
<text x="75.7" y="125.7">6</text>
<text x="75.7" y="120.6">7</text>
<text x="132.4" y="120.6">18</text>
<text x="132.4" y="123.2">22</text>
<text x="132.4" y="125.7">37</text>
<text x="170.5" y="120.6">19</text>
<text x="170.5" y="123.2">23</text>
<text x="228.1" y="120.6">3</text>
<text x="228.1" y="125.7">4</text>
<text x="228.1" y="123.2">9</text>
<text x="237.8" y="120.6">13</text>
<text x="237.8" y="125.7">14</text>
<text x="132.4" y="128.3">13</text>
<text x="170.5" y="128.3">32</text>
<text x="170.5" y="130.8">33</text>
<text x="227.6" y="128.3">10</text>
<text x="228.1" y="130.8">5</text>
<text x="237.8" y="130.8">15</text>
<text x="10.4" y="135.9">C</text>
<text x="33.8" y="137.2">9</text>
<text x="233.4" y="137.3" transform="rotate(-90 233.4 137.3)">0</text>
<text x="285.4" y="135.9">C</text>
<text x="33.3" y="139.7">10</text>
<text x="98.6" y="138.9">1</text>
<text x="103.7" y="138.9">2</text>
<text x="142" y="143" transform="rotate(-90 142 143)">6</text>
<text x="144.5" y="143" transform="rotate(-90 144.5 143)">9</text>
<text x="147.1" y="143.5" transform="rotate(-90 147.1 143.5)">14</text>
<text x="149.6" y="143.5" transform="rotate(-90 149.6 143.5)">20</text>
<text x="152.1" y="143.5" transform="rotate(-90 152.1 143.5)">25</text>
<text x="154.7" y="143.5" transform="rotate(-90 154.7 143.5)">30</text>
<text x="157.2" y="143.5" transform="rotate(-90 157.2 143.5)">34</text>
<text x="159.8" y="143.5" transform="rotate(-90 159.8 143.5)">39</text>
<text x="89.7" y="149.1">1</text>
<text x="94.8" y="149.1">2</text>
<text x="102.4" y="144">1</text>
<text x="107.5" y="144">2</text>
<text x="33.3" y="152.4">11</text>
<text x="33.3" y="154.9">12</text>
<text x="99.8" y="154.2">1</text>
<text x="104.9" y="154.2">2</text>
<text x="42.9" y="160.2" transform="rotate(-90 42.9 160.2)">SH</text>
<text x="10.4" y="185.9">D</text>
<text x="285.4" y="185.9">D</text>
<text x="35" y="199.9">1</text>
<text x="85" y="199.9">2</text>
<text x="135" y="199.9">3</text>
<text x="185" y="199.9">4</text>
<text x="235" y="199.9">5</text>
<text x="285" y="199.9">6</text>
</g>
<g font-size="1.8" fill="#008484">
<text x="188.1" y="17.1">U?</text>
<text x="53.8" y="23.4">J3</text>
<text x="87.8" y="22.7">U1</text>
<text x="144.5" y="23.6" transform="rotate(-90 144.5 23.6)">+</text>
<text x="172.5" y="23.6" transform="rotate(-90 172.5 23.6)">+</text>
<text x="183.9" y="23.7">VIN</text>
<text x="185.3" y="19.4">MAX4658</text>
<text x="192" y="23.7">VO</text>
<text x="232.7" y="23.4">J7</text>
<text x="43.9" y="25.7">Barrel_Jack_MountingPin</text>
<text x="79.2" y="25">LD1117S33TR_SOT223</text>
<text x="91.2" y="28.8">VO</text>
<text x="149" y="27.7">M1</text>
<text x="176.9" y="27.7">M3</text>
<text x="183.9" y="28.8">GND</text>
<text x="232.1" y="25.7">Top</text>
<text x="73.6" y="30.2">C1</text>
<text x="74" y="32.6">0.1 uF</text>
<text x="89.5" y="33" transform="rotate(-90 89.5 33)">GND</text>
<text x="107.8" y="30.2">C2</text>
<text x="108.2" y="32.6">10 uF</text>
<text x="144.5" y="33.5" transform="rotate(-90 144.5 33.5)">-</text>
<text x="150.6" y="30">Fan In - 5 V</text>
<text x="158.5" y="35" transform="rotate(-90 158.5 35)">+</text>
<text x="172.5" y="33.5" transform="rotate(-90 172.5 33.5)">-</text>
<text x="178.7" y="30">Screen Fan - 5 V</text>
<text x="181.1" y="30.5">4</text>
<text x="183.9" y="31.4">3.3</text>
<text x="189" y="35" transform="rotate(-90 189 35)">+</text>
<text x="190.1" y="30.1">GPIO</text>
<text x="162.9" y="39.1">M2</text>
<text x="164.3" y="41.4">Fan Out - 3V</text>
<text x="193.4" y="39.1">M4</text>
<text x="195.3" y="41.4">RPI Fan - GPIO Control</text>
<text x="158.5" y="45" transform="rotate(-90 158.5 45)">-</text>
<text x="189" y="45" transform="rotate(-90 189 45)">-</text>
<text x="140.3" y="59.2">R</text>
<text x="140.4" y="56.9">R2</text>
<text x="136.5" y="64.3">R</text>
<text x="39.7" y="75.2">External</text>
<text x="42.2" y="72.9">J1</text>
<text x="91.9" y="76.8">SolderJumper_2_Open</text>
<text x="100" y="74.5">JP2</text>
<text x="144.7" y="76.1">Raspberry_Pi_2_3</text>
<text x="151.4" y="73.8">J6</text>
<text x="197.3" y="77.4">SolderJumper_2_Open</text>
<text x="202.4" y="72.3">SolderJumper_2_Open</text>
<text x="210.5" y="74.6">JP9</text>
<text x="67.6" y="83.8">External</text>
<text x="70.2" y="81.5">J4</text>
<text x="94.5" y="81.9">SolderJumper_2_Open</text>
<text x="148" y="83.4" transform="rotate(-90 148 83.4)">5V</text>
<text x="150.5" y="83.4" transform="rotate(-90 150.5 83.4)">5V</text>
<text x="205.4" y="79.7">JP8</text>
<text x="101.3" y="89.7">JP4</text>
<text x="135.6" y="88.5">GPIO14/TXD</text>
<text x="155.6" y="84.4" transform="rotate(-90 155.6 84.4)">3V3</text>
<text x="158.1" y="88.5">ID_SD/GPIO0</text>
<text x="158.1" y="84.4" transform="rotate(-90 158.1 84.4)">3V3</text>
<text x="203.7" y="87.5">SolderJumper_2_Open</text>
<text x="211.3" y="89.8">JP10</text>
<text x="261.9" y="89.1">J9</text>
<text x="93.2" y="92">SolderJumper_2_Open</text>
<text x="135.6" y="91.1">GPIO15/RXD</text>
<text x="158.1" y="91.1">ID_SC/GPIO1</text>
<text x="261.2" y="91.4">Top</text>
<text x="135.6" y="98.7">GPIO17</text>
<text x="135.6" y="101.2">GPIO18/PWM0</text>
<text x="135.6" y="96.1">GPIO16</text>
<text x="159.5" y="96.1">SDA/GPIO2</text>
<text x="159.7" y="98.7">SCL/GPIO3</text>
<text x="228.1" y="101.9">Supplimental</text>
<text x="232.7" y="99.6">J8</text>
<text x="135.6" y="106.3">GPIO19/MISO1</text>
<text x="157.3" y="106.3">GCLK1/GPIO5</text>
<text x="157.3" y="103.8">GCLK0/GPIO4</text>
<text x="135.6" y="108.8">GPIO20/MOSI1</text>
<text x="135.6" y="111.4">GPIO21/SCLK1</text>
<text x="157.3" y="108.8">GCLK2/GPIO6</text>
<text x="159.8" y="113.9">CE1/GPIO7</text>
<text x="135.6" y="116.5">GPIO22</text>
<text x="135.6" y="119">GPIO23</text>
<text x="157.8" y="119">MISO0/GPIO9</text>
<text x="159.8" y="116.5">CE0/GPIO8</text>
<text x="135.6" y="121.5">GPIO24</text>
<text x="135.6" y="124.1">GPIO25</text>
<text x="156.5" y="124.1">SCLK0/GPIO11</text>
<text x="156.8" y="121.5">MOSI0/GPIO10</text>
<text x="42.2" y="131.3">J2</text>
<text x="135.6" y="129.2">GPIO27</text>
<text x="135.6" y="126.6">GPIO26</text>
<text x="157" y="129.2">PWM0/GPIO12</text>
<text x="157" y="131.7">PWM1/GPIO13</text>
<text x="40.1" y="133.6">Central</text>
<text x="68" y="135.8">Central</text>
<text x="70.2" y="133.5">J5</text>
<text x="91.9" y="135.2">SolderJumper_2_Open</text>
<text x="100" y="132.9">JP3</text>
<text x="103.8" y="138">JP7</text>
<text x="91.1" y="143">JP1</text>
<text x="95.7" y="140.3">SolderJumper_2_Open</text>
<text x="142.9" y="140.2" transform="rotate(-90 142.9 140.2)">GND</text>
<text x="145.4" y="140.2" transform="rotate(-90 145.4 140.2)">GND</text>
<text x="148" y="140.2" transform="rotate(-90 148 140.2)">GND</text>
<text x="150.5" y="140.2" transform="rotate(-90 150.5 140.2)">GND</text>
<text x="153" y="140.2" transform="rotate(-90 153 140.2)">GND</text>
<text x="155.6" y="140.2" transform="rotate(-90 155.6 140.2)">GND</text>
<text x="158.1" y="140.2" transform="rotate(-90 158.1 140.2)">GND</text>
<text x="160.7" y="140.2" transform="rotate(-90 160.7 140.2)">GND</text>
<text x="83" y="145.4">SolderJumper_2_Open</text>
<text x="101.3" y="148.1">JP5</text>
<text x="93.2" y="150.4">SolderJumper_2_Open</text>
</g>
<g font-size="1.8">
<text x="61" y="27.9">5V</text>
<text x="82.1" y="27.9">3</text>
<text x="84.1" y="28.8">VI</text>
<text x="96.5" y="27.9">3V-Out</text>
<text x="196.4" y="29.2">6 GPIO04</text>
<text x="59.2" y="33">2 GND</text>
<text x="88.9" y="35.6">GND</text>
<text x="219.7" y="34.3">GPIO05</text>
<text x="222.1" y="31.7">GND</text>
<text x="222.1" y="41.9">GND</text>
<text x="222.1" y="36.8">GND</text>
<text x="222.3" y="39.4">SDA</text>
<text x="71.1" y="43.2">GND</text>
<text x="222.1" y="47">GND</text>
<text x="222.5" y="44.4">SCL</text>
<text x="78.7" y="53.3">GND</text>
<text x="221.6" y="49.5">GPIO</text>
<text x="222.1" y="52.1">GND</text>
<text x="78.7" y="55.9">GPIO</text>
<text x="78.7" y="58.4">GND</text>
<text x="78.7" y="63.5">GND</text>
<text x="78.7" y="61">SCL</text>
<text x="229.7" y="62.2">GND</text>
<text x="259" y="61">GND</text>
<text x="78.7" y="71.1">GPIO17</text>
<text x="78.7" y="68.6">GND</text>
<text x="78.7" y="66">SDA</text>
<text x="248.8" y="66">GND 1</text>
<text x="248.8" y="71.1">GND 3</text>
<text x="249" y="68.6">SDA 2</text>
<text x="78.7" y="73.7">GND</text>
<text x="246.3" y="73.7">GPIO05</text>
<text x="248.8" y="76.2">GND 5</text>
<text x="51.6" y="83.8">6 GPIO17</text>
<text x="51.6" y="81.3">7 GND</text>
<text x="51.6" y="78.7">8 SCL</text>
<text x="248.3" y="78.7">GPIO 6</text>
<text x="248.8" y="81.3">GND 7</text>
<text x="249.2" y="83.8">SCL 8</text>
<text x="51.6" y="88.9">4 GPIO</text>
<text x="51.6" y="86.4">5 GND</text>
<text x="51.6" y="94">2 SDA</text>
<text x="51.6" y="91.4">3 GND</text>
<text x="71.1" y="95.2">GND</text>
<text x="43.2" y="101.6">GND</text>
<text x="51.6" y="96.5">1 GND</text>
<text x="78.7" y="105.4">GND</text>
<text x="78.7" y="107.9">GPIO27</text>
<text x="222.1" y="107.9">GND</text>
<text x="78.7" y="113">SCL</text>
<text x="78.7" y="110.5">GND</text>
<text x="219.7" y="110.5">GPIO26</text>
<text x="222.1" y="113">GND</text>
<text x="78.7" y="118.1">SDA</text>
<text x="78.7" y="115.6">GND</text>
<text x="222.1" y="118.1">GND</text>
<text x="222.3" y="115.6">SDA</text>
<text x="78.7" y="125.7">GND</text>
<text x="78.7" y="123.2">GPIO22</text>
<text x="78.7" y="120.6">GND</text>
<text x="221.6" y="125.7">GPIO</text>
<text x="222.1" y="123.2">GND</text>
<text x="222.5" y="120.6">SCL</text>
<text x="222.1" y="128.3">GND</text>
<text x="51.6" y="137.2">8 SCL</text>
<text x="51.6" y="142.2">6 GPIO27</text>
<text x="51.6" y="139.7">7 GND</text>
<text x="229.7" y="138.4">GND</text>
<text x="51.6" y="149.9">3 GND</text>
<text x="51.6" y="147.3">4 GPIO22</text>
<text x="51.6" y="144.8">5 GND</text>
<text x="51.6" y="154.9">1 GND</text>
<text x="51.6" y="152.4">2 SDA</text>
<text x="43.2" y="160">GND</text>
</g>
<g font-size="1.8" fill="#008400">
<text x="136.6" y="62">R1</text>
<text x="102.6" y="79.5">JP6</text>
</g>
<text font-size=".5" fill="#840000" x="52.1" y="35.1">Mounting</text>
</svg>
